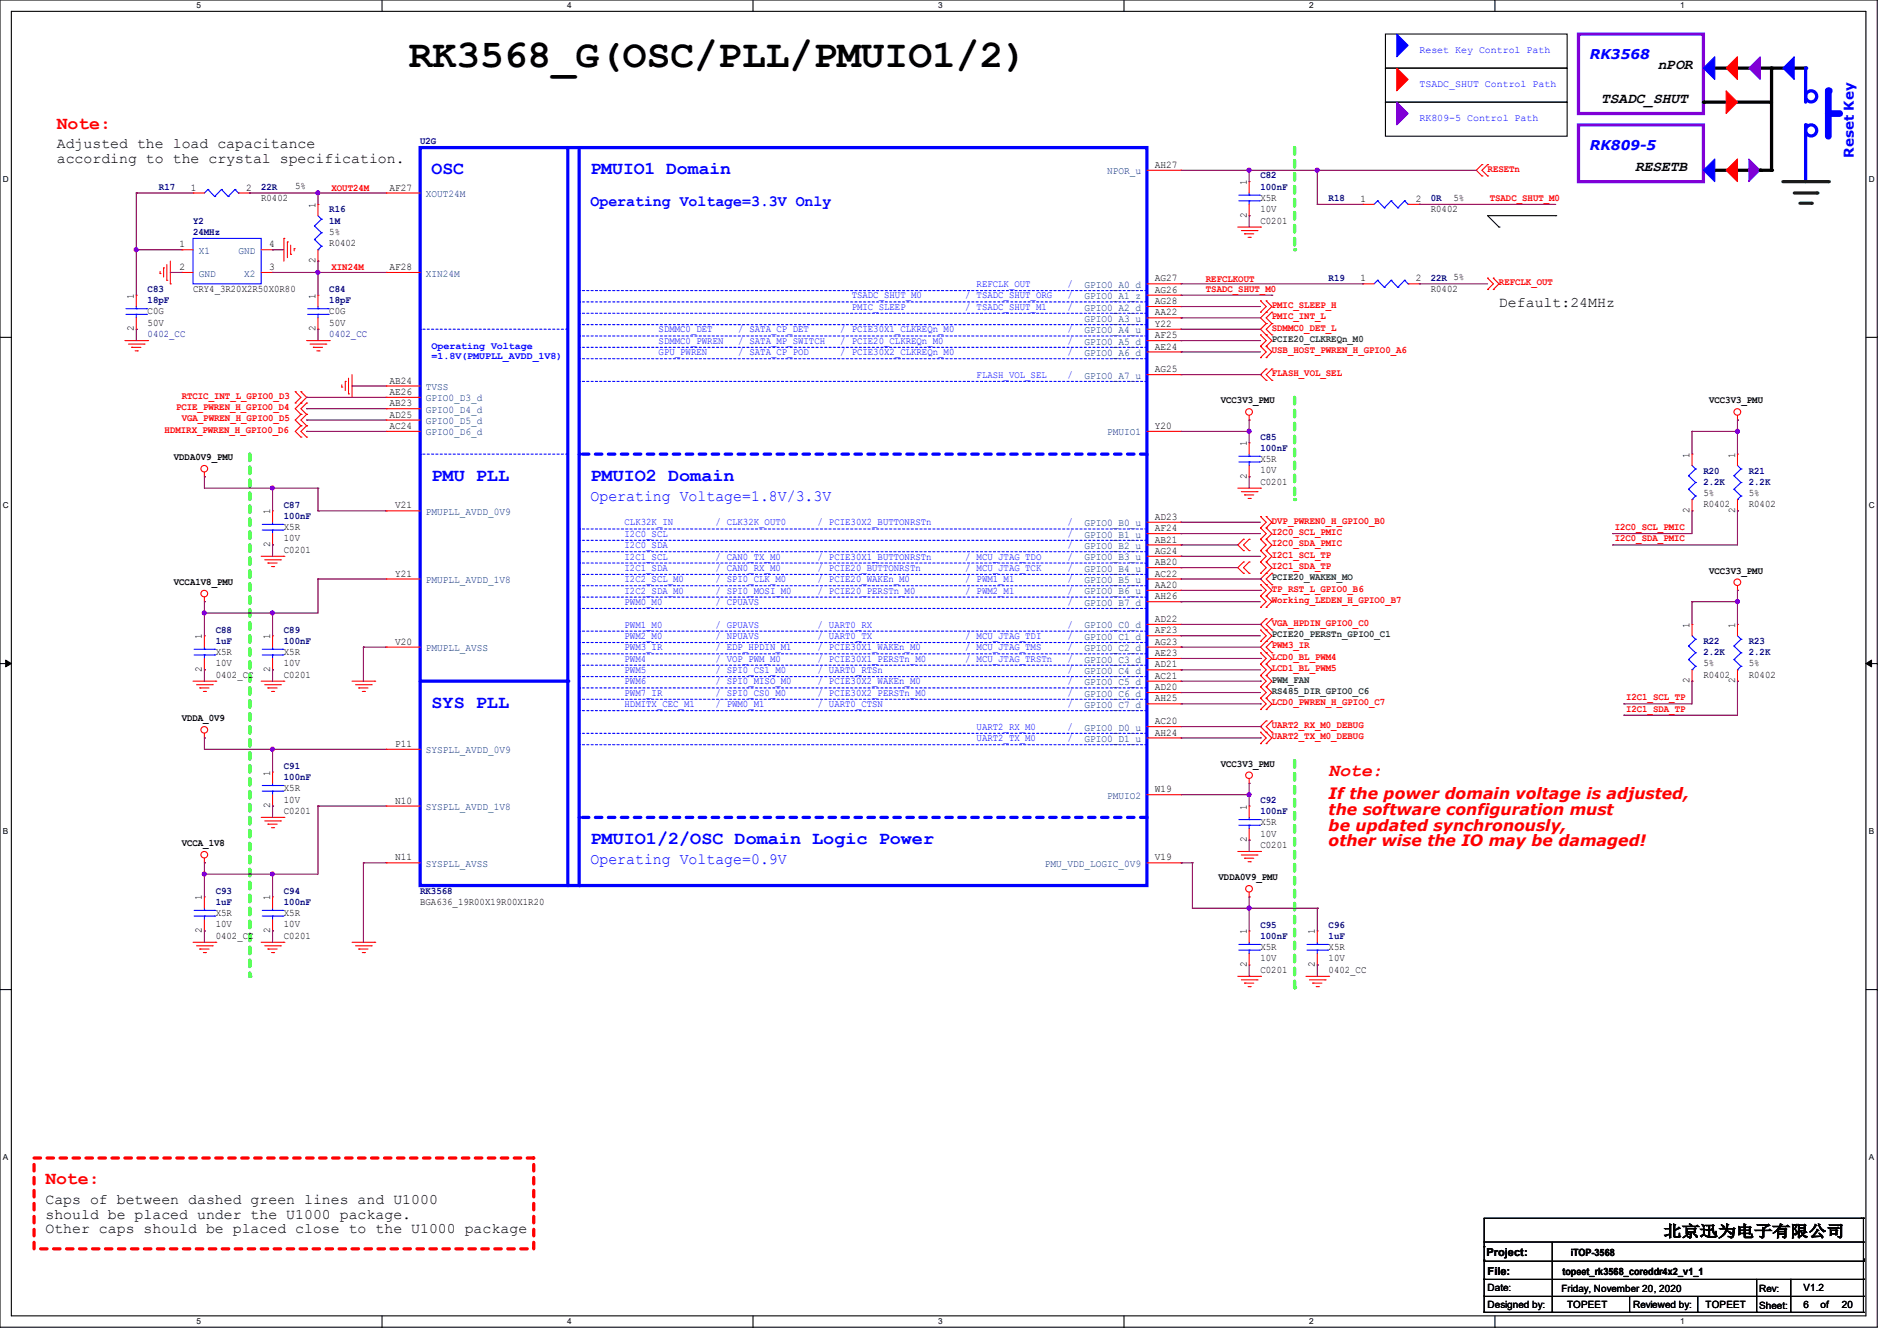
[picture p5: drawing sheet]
<svg xmlns="http://www.w3.org/2000/svg" width="297mm" height="210mm" viewBox="0 0 297 210" stroke-linecap="round" stroke-linejoin="round" font-family="sans-serif">
<path d="M0 0h293.9v207.9h-293.9zM1.8 1.8h290.3v204.3h-290.3z" fill="none" stroke="#000" stroke-width=".17"/>
<g fill="#fff">
<path d="M30.8 .2h.7v1.4h-.7z"/>
<path d="M30.8 206.2h.7v1.4h-.7z"/>
</g>
<path d="M59.8 0v1.8M59.8 206.1v1.8" fill="none" stroke="#000" stroke-width=".17"/>
<g fill="#fff">
<path d="M88.8 .2h.7v1.4h-.7z"/>
<path d="M88.8 206.2h.7v1.4h-.7z"/>
</g>
<path d="M117.9 0v1.8M117.9 206.1v1.8" fill="none" stroke="#000" stroke-width=".17"/>
<g fill="#fff">
<path d="M146.9 .2h.7v1.4h-.7z"/>
<path d="M146.9 206.2h.7v1.4h-.7z"/>
</g>
<path d="M176 0v1.8M176 206.1v1.8" fill="none" stroke="#000" stroke-width=".17"/>
<g fill="#fff">
<path d="M205 .2h.7v1.4h-.7z"/>
<path d="M205 206.2h.7v1.4h-.7z"/>
</g>
<path d="M234.1 0v1.8M234.1 206.1v1.8" fill="none" stroke="#000" stroke-width=".17"/>
<g fill="#fff">
<path d="M263.1 .2h.6v1.4h-.6z"/>
<path d="M263.1 206.2h.6v1.4h-.6z"/>
<path d="M.5 27.3h.9v1.4h-.9z"/>
<path d="M292.6 27.3h.9v1.4h-.9z"/>
<path d="M.5 78.4h.9v1.4h-.9z"/>
<path d="M292.6 78.4h.9v1.4h-.9z"/>
</g>
<path d="M0 52.8h1.8M292.1 52.8h1.8" fill="none" stroke="#000" stroke-width=".17"/>
<g fill="#fff">
<path d="M.5 129.5h.8v1.4h-.8z"/>
<path d="M292.6 129.5h.8v1.4h-.8z"/>
</g>
<path d="M0 103.9h1.8M292.1 103.9h1.8" fill="none" stroke="#000" stroke-width=".17"/>
<path d="M.9 103.4l.9 .5-.9 .5zM292.1 103.9l.9-.5v1z" fill="#000" stroke="#000" stroke-width=".16"/>
<g fill="#fff">
<path d="M.5 180.5h.8v1.4h-.8z"/>
<path d="M292.6 180.5h.8v1.4h-.8z"/>
</g>
<path d="M0 155h1.8M292.1 155h1.8" fill="none" stroke="#000" stroke-width=".17"/>
<path d="M39.1 71.1v81.8" fill="none" stroke="#0f0" stroke-width=".51" stroke-dasharray="1 1"/>
<circle cx="39.1" cy="152.9" r=".25" fill="#0f0" stroke-dasharray="1 1"/>
<path d="M5.3 181.4h78.3v14.2h-78.3z" fill="none" stroke="#f00" stroke-width=".51" stroke-dasharray="1 1"/>
<path d="M202.7 119.1v35.6" fill="none" stroke="#0f0" stroke-width=".51" stroke-dasharray="1 1"/>
<circle cx="202.7" cy="154.7" r=".25" fill="#0f0" stroke-dasharray="1 1"/>
<path d="M202.7 62.2v16" fill="none" stroke="#0f0" stroke-width=".51" stroke-dasharray="1 1"/>
<circle cx="202.7" cy="78.2" r=".25" fill="#0f0" stroke-dasharray="1 1"/>
<path d="M234.7 35.6h.1M243.6 33.8h.1M243.6 33.8h-10.7l1.8 1.8" fill="none" stroke="#000" stroke-width=".17"/>
<path d="M202.7 23.1v16" fill="none" stroke="#0f0" stroke-width=".51" stroke-dasharray="1 1"/>
<circle cx="202.7" cy="39.1" r=".25" fill="#0f0" stroke-dasharray="1 1"/>
<path d="M247.1 19.6h19.6v8.8h-19.6zM247.1 5.3h19.6v12.5h-19.6z" fill="none" stroke="#8000ff" stroke-width=".51"/>
<path d="M266.7 16h10.7M268.5 10.7h14.2M277.4 10.7v16" fill="none" stroke="#000" stroke-width=".51"/>
<g fill="#000">
<circle cx="266.7" cy="16" r=".25"/>
<circle cx="277.4" cy="10.7" r=".25"/>
<circle cx="282.7" cy="10.7" r=".25"/>
<circle cx="277.4" cy="26.7" r=".25"/>
</g>
<g fill="#00f" stroke="#00f" stroke-width=".17">
<path d="M268.5 8.9v3.5l-1.8-1.7z" fill-rule="evenodd"/>
<path d="M280.9 8.9v3.5l-1.8-1.7z" fill-rule="evenodd"/>
</g>
<path d="M286.3 14.2v7.1" fill="none" stroke="#00f" stroke-width="1.1"/>
<circle cx="286.3" cy="14.2" r=".53" fill="#00f"/>
<path d="M286.3 17.8h1.7" fill="none" stroke="#00f" stroke-width="1.1"/>
<circle cx="286.3" cy="17.8" r=".53" fill="#00f"/>
<g fill="none" stroke="#00f" stroke-width=".51">
<path d="M282.7 19.6v8.8"/>
<circle cx="283.6" cy="15.1" r=".87"/>
<circle cx="283.6" cy="20.4" r=".87"/>
</g>
<circle cx="282.7" cy="19.6" r=".25" fill="#00f"/>
<path d="M282.7 10.7v5.3" fill="none" stroke="#00f" stroke-width=".51"/>
<circle cx="282.7" cy="10.7" r=".25" fill="#00f"/>
<g fill="#8000ff" stroke="#8000ff" stroke-width=".17">
<path d="M275.6 8.9v3.5l-1.8-1.7z" fill-rule="evenodd"/>
<path d="M273.8 24.9l1.8 1.8-1.8 1.7z" fill-rule="evenodd"/>
</g>
<g fill="#f00" stroke="#f00" stroke-width=".17">
<path d="M270.3 10.7l1.7-1.8v3.5z" fill-rule="evenodd"/>
<path d="M270.3 14.2l1.7 1.8-1.7 1.8z" fill-rule="evenodd"/>
<path d="M270.3 26.7l1.7-1.8v3.5z" fill-rule="evenodd"/>
</g>
<path d="M268.5 26.7h8.9" fill="none" stroke="#000" stroke-width=".51"/>
<circle cx="275.6" cy="26.7" r=".25" fill="#000"/>
<path d="M268.5 24.9v3.5l-1.8-1.7z" fill-rule="evenodd" fill="#00f" stroke="#00f" stroke-width=".17"/>
<path d="M279.1 28.4h7.2" fill="none" stroke="#008000" stroke-width=".51"/>
<circle cx="286.3" cy="28.4" r=".25" fill="#008000"/>
<path d="M280.9 30.2h3.6" fill="none" stroke="#008000" stroke-width=".51"/>
<circle cx="284.5" cy="30.2" r=".25" fill="#008000"/>
<path d="M281.8 31.8h1.8" fill="none" stroke="#008000" stroke-width=".51"/>
<circle cx="283.6" cy="31.8" r=".25" fill="#008000"/>
<g fill="none" stroke="#000" stroke-width=".17">
<path d="M216.9 5.3h28.5v5.4h-28.5zM216.9 10.7h28.5v5.3h-28.5zM216.9 16h28.5v5.3h-28.5zM232.4 195.2h.1M232.4 197.4h.1M232.4 194.5h59.4M232.4 197.5h59.4M243 194.5v11M291.4 190.8h.1M291.8 194.5h.1M291.8 190.8h.1M291.8 197.5h.1"/>
<path d="M291.8 197.2h.1M291.8 197.4h.1M291.8 190.8h-59.4v14.7M291.8 190.8v14.7M232.4 200.4h.1M232.4 205.5h.1M232.4 200.4h59.4M232.4 205.5h59.4M232.4 203h59.4M243 205.5h.1M255.1 205.5h.1M255.1 203v2.5"/>
<path d="M265.8 205.5h.1M265.8 203v2.5M275 205.5h.1M275 203h.1M275 200.4v5.1M280.4 205.5h.1M280.4 200.4v5.1M291.8 200.4h.1M291.8 203h.1M291.8 205.5h.1"/>
</g>
<path d="M218.7 5.3l1.8 1.8-1.8 1.8z" fill-rule="evenodd" fill="#00f" stroke="#00f" stroke-width=".17"/>
<path d="M218.7 10.7l1.8 1.7-1.8 1.8z" fill-rule="evenodd" fill="#f00" stroke="#f00" stroke-width=".17"/>
<path d="M218.7 16l1.8 1.8-1.8 1.8z" fill-rule="evenodd" fill="#8000ff" stroke="#8000ff" stroke-width=".17"/>
<g fill="none" stroke="#f00" stroke-width=".17">
<path d="M28.4 39.1h.1M28.4 39.1h1.8M30.2 30.2h.1M30.2 30.2h1.8M37.3 30.2h1.8M39.1 30.2h.1M40.9 39.1h1.8M42.7 39.1h.1M44.4 37.3h.1M44.4 37.3v3.6M45 37.9h.1M45 37.9v2.4"/>
<path d="M45.5 39.8h.1M45.5 38.4v1.4M46.1 38.9h.1M46.1 38.9v.4M193.8 35.6h3.6M194.4 36.1h2.4M194.9 36.6h.1M194.9 36.6h1.4M195.4 37.2h.3M195.6 28.4h.1M195.6 33.8h.1M195.6 28.4v1.8"/>
<path d="M195.6 32v1.8M195.7 37.2h.1M196.8 36.1h.1M197.4 35.6h.1M213.4 32h.1M213.4 32h1.7M220.5 32h1.7M222.2 32h.1M232 25.8h.1M232 27.6h.1M232 25.8l-.9 .9 .9 .9M232.9 27.6h.1"/>
<path d="M232.9 25.8h.1M232.9 25.8l-.9 .9 .9 .9M19.6 53.3h3.5M20.1 53.9h2.5M20.6 54.4h.1M20.6 54.4h1.5M21.2 54.9h.3M21.3 46.2h.1M21.3 51.6h.1M21.3 46.2v1.8M21.3 49.8v1.8M21.5 54.9h.1"/>
<path d="M22.6 53.9h.1M23.1 53.3h.1M25.1 42.8h.1M25.1 42.5v.3M25.6 42h.1M25.6 42v1.4M26.1 43.9h.1M26.1 41.4v2.5M26.7 44.4h.1M26.7 40.9v3.5M28.4 42.7h.1M28.4 42.7h1.8"/>
<path d="M40.9 42.7h1.8M42.7 42.7h.1M48 53.3h3.6M48.6 53.9h2.4M49.1 54.4h.1M49.1 54.4h1.4M49.6 54.9h.4M49.8 46.2h.1M49.8 51.6h.1M49.8 46.2v1.8M49.8 49.8v1.8M50 54.9h.1"/>
<path d="M51 53.9h.1M51.6 53.3h.1M54.1 59.7h.1M54.1 59.7v1.5M54.6 59.2v2.5M55.1 58.7v3.5M197.4 56h.1M197.4 54.2h.1M197.4 48.9h.1M197.4 47.1h.1M197.4 52.5h.1M197.4 54.2l.8 .9-.8 .9"/>
<path d="M197.4 47.1l.8 .9-.8 .9M197.4 52.5l.8 .8-.8 .9M198.2 56h.1M198.2 54.2h.1M198.2 57.8h.1M198.2 59.6h.1M198.2 48.9h.1M198.2 47.1h.1M198.2 50.7h.1M198.2 52.5h.1M198.2 54.2l.9 .9-.9 .9M198.2 57.8l-.8 .9 .8 .9"/>
<path d="M198.2 47.1l.9 .9-1.7 1.8 .8 .9M198.2 50.7l-.8 .9 .8 .9M198.2 52.5l.9 .8-.9 .9M199.1 59.6h.1M199.1 57.8h.1M199.1 50.7h.1M199.1 48.9h.1M199.1 52.5h.1M199.1 57.8l-.9 .9 .9 .9M199.1 48.9l-.9 .9 .9 .9M199.1 50.7l-.9 .9 .9 .9M213.4 44.4h.1"/>
<path d="M213.4 44.4h1.7M220.5 44.4h1.7M222.2 44.4h.1M232.9 45.3h.1M232.9 43.6h.1M232.9 43.6l.9 .8-.9 .9M233.8 45.3h.1M233.8 43.6h.1M233.8 43.6l.9 .8-.9 .9M32 74.7h.1M32 74v.7M46.2 61.3h.1"/>
<path d="M46.2 63.1h.1M46.2 61.3l.9 .9-.9 .9M47.1 64.9h.1M47.1 66.7h.1M47.1 63.1h.1M47.1 61.3h.1M47.1 68.5h.1M47.1 64.9l-.9 .9 .9 .9M47.1 61.3l.9 .9-1.8 1.8 .9 .9M47.1 66.7l-.9 .9 .9 .9M48 64.9h.1M48 66.7h.1"/>
<path d="M48 63.1h.1M48 68.5h.1M48 64.9l-.9 .9 .9 .9M48 63.1l-.9 .9 .9 .9M48 66.7l-.9 .9 .9 .9M53.5 60.6h.1M53.5 60.3v.3M54.6 61.7h.1M55.1 62.2h.1M193.8 76.5h3.6M194.4 77h2.4M194.9 77.5h.1"/>
<path d="M194.9 77.5h1.4M195.4 78.1h.3M195.6 65.8h.1M195.6 69.3h.1M195.6 74.7h.1M195.6 65.1v.7M195.6 69.3v1.8M195.6 72.9v1.8M195.7 78.1h.1M196.8 77h.1M197.4 76.5h.1M264.9 71.1h.1"/>
<path d="M264.9 71.1v1.8M264.9 78.2v1.8M272 65.8h.1M272 65.1v.7M32 94.2h.1M32 99.6h.1M32 93.5v.7M32 99.6v1.7M40.9 87.1h3.5M41.4 87.7h2.5M42 88.2h.1M42 88.2h1.4"/>
<path d="M42.5 88.7h.3M42.7 80h.1M42.7 85.3h.1M42.7 99.6h.1M42.7 80v1.8M42.7 83.6v1.7M42.7 99.6v1.7M42.8 88.7h.1M43.9 87.7h.1M44.4 87.1h.1M194.7 84.5h.1M194.7 86.2h.1"/>
<path d="M194.7 88h.1M194.7 89.8h.1M194.7 88l-.9 .9 .9 .9M194.7 84.5l-.9 .8 .9 .9M195.6 86.2h.1M195.6 84.5h.1M195.6 89.8h.1M195.6 88h.1M195.6 84.5l-.9 .8 .9 .9M195.6 88l-.9 .9 .9 .9M197.4 84.5h.1M197.4 82.7h.1"/>
<path d="M197.4 86.2h.1M197.4 88h.1M197.4 89.8h.1M197.4 95.1h.1M197.4 93.3h.1M197.4 91.6h.1M197.4 80.9h.1M197.4 98.7h.1M197.4 82.7l.8 .9-.8 .9M197.4 88l.8 .9-.8 .9M197.4 80.9l.8 .9-.8 .9M197.4 84.5l.8 .8-.8 .9"/>
<path d="M197.4 86.2l.8 .9-.8 .9M197.4 91.6l.8 .9-.8 .8M197.4 93.3l.8 .9-.8 .9M197.4 98.7l.8 .9-.8 .9M198.2 84.5h.1M198.2 82.7h.1M198.2 86.2h.1M198.2 88h.1M198.2 89.8h.1M198.2 96.9h.1M198.2 98.7h.1M198.2 95.1h.1"/>
<path d="M198.2 93.3h.1M198.2 91.6h.1M198.2 80.9h.1M198.2 82.7l.9 .9-.9 .9M198.2 84.5l.9 .8-.9 .9M198.2 86.2l.9 .9-.9 .9M198.2 93.3l.9 .9-.9 .9M198.2 88l.9 .9-1.7 1.8 1.7 1.8-.9 .8M198.2 96.9l-.8 .9 1.7 1.8-1.7 1.7 1.7 1.8-.9 .9M198.2 80.9l.9 .9-.9 .9M199.1 98.7h.1M199.1 96.9h.1"/>
<path d="M199.1 89.8h.1M199.1 91.6h.1M199.1 96.9l-.9 .9 .9 .9M199.1 89.8l-.9 .9 .9 .9M264.9 80h.1M264.9 97.8h.1M264.9 97.8v1.8M272 92.5h.1M272 97.8h.1M272 91.7v.8M272 97.8v1.8M30.2 106.7h3.6"/>
<path d="M30.8 107.2h2.4M31.3 107.7h.1M31.3 107.7h1.4M31.8 108.3h.4M32 115.6h.1M32 104.9h.1M32 103.1v1.8M32 114.9v.7M32.2 108.3h.1M33.2 107.2h.1M33.8 106.7h.1M40.9 106.7h3.5"/>
<path d="M41.4 107.2h2.5M42 107.7h.1M42 107.7h1.4M42.5 108.3h.3M42.7 104.9h.1M42.7 103.1v1.8M42.8 108.3h.1M43.9 107.2h.1M44.4 106.7h.1M55.1 106.7h3.6M55.7 107.2h2.4M56.2 107.7h.1"/>
<path d="M56.2 107.7h1.4M56.7 108.3h.4M57.1 108.3h.1M58.1 107.2h.1M58.7 106.7h.1M197.4 116.5h.1M197.4 114.7h.1M197.4 104h.1M197.4 102.2h.1M197.4 111.1h.1M197.4 109.3h.1M197.4 105.8h.1"/>
<path d="M197.4 107.6h.1M197.4 100.5h.1M197.4 114.7l.8 .9-.8 .9M197.4 102.2l.8 .9-.8 .9M197.4 109.3l.8 .9-.8 .9M197.4 104l.8 .9-.8 .9M197.4 105.8l.8 .9-.8 .9M197.4 107.6l.8 .9-.8 .8M198.2 116.5h.1M198.2 114.7h.1M198.2 112.9h.1M198.2 100.5h.1"/>
<path d="M198.2 102.2h.1M198.2 104h.1M198.2 111.1h.1M198.2 109.3h.1M198.2 105.8h.1M198.2 107.6h.1M198.2 112.9l-.8 .9 1.7 1.8-.9 .9M198.2 109.3l.9 .9-.9 .9M198.2 104l.9 .9-.9 .9M198.2 105.8l.9 .9-.9 .9M198.2 107.6l.9 .9-.9 .8M199.1 114.7h.1"/>
<path d="M199.1 112.9h.1M199.1 102.2h.1M199.1 100.5h.1M199.1 112.9l-.9 .9 .9 .9M199.1 100.5l-.9 .8 .9 .9M264.9 106.7h.1M264.9 104.9v1.8M272 106.7h.1M272 104.9v1.8M32 135.1h.1M32 134.4v.7M40.9 128h3.5"/>
<path d="M41.4 128.6h2.5M42 129.1h.1M42 129.1h1.4M42.5 129.6h.3M42.7 120.9h.1M42.7 126.2h.1M42.7 120.9v1.8M42.7 124.5v1.7M42.8 129.6h.1M43.9 128.6h.1M44.4 128h.1M193.8 133.3h3.6"/>
<path d="M194.4 133.9h2.4M194.9 134.4h.1M194.9 134.4h1.4M195.4 135h.3M195.6 122.7h.1M195.6 122v.7M195.6 139.7v.8M195.7 135h.1M196.8 133.9h.1M197.4 133.3h.1M30.2 147.6h3.6M30.8 148.1h2.4"/>
<path d="M31.3 148.6h.1M31.3 148.6h1.4M31.8 149.2h.4M32 140.5h.1M32 145.8h.1M32 140.5v1.7M32 144v1.8M32.2 149.2h.1M33.2 148.1h.1M33.8 147.6h.1M40.9 147.6h3.5M41.4 148.1h2.5"/>
<path d="M42 148.6h.1M42 148.6h1.4M42.5 149.2h.3M42.7 140.5h.1M42.7 145.8h.1M42.7 140.5v1.7M42.7 144v1.8M42.8 149.2h.1M43.9 148.1h.1M44.4 147.6h.1M55.1 147.6h3.6M55.7 148.1h2.4"/>
<path d="M56.2 148.6h.1M56.2 148.6h1.4M56.7 149.2h.4M57.1 149.2h.1M58.1 148.1h.1M58.7 147.6h.1M193.8 152.9h3.6M194.4 153.5h2.4M194.9 154h.1M194.9 154h1.4M195.4 154.5h.3M195.6 140.5h.1"/>
<path d="M195.6 145.8h.1M195.6 151.1h.1M195.6 145.8v1.8M195.6 149.4v1.7M195.7 154.5h.1M196.8 153.5h.1M197.4 152.9h.1M204.5 152.9h3.5M205 153.5h2.5M205.5 154h.1M205.5 154h1.5M206.1 154.5h.3"/>
<path d="M206.2 145.8h.1M206.2 151.1h.1M206.2 145.8v1.8M206.2 149.4v1.7M206.4 154.5h.1M207.5 153.5h.1M208 152.9h.1"/>
<circle cx="32" cy="73.4" r=".52"/>
<circle cx="195.6" cy="64.5" r=".52"/>
<circle cx="272" cy="64.5" r=".52"/>
<circle cx="32" cy="93" r=".52"/>
<circle cx="272" cy="91.2" r=".52"/>
<circle cx="32" cy="114.3" r=".52"/>
<circle cx="32" cy="133.9" r=".52"/>
<circle cx="195.6" cy="139.2" r=".52"/>
<circle cx="195.6" cy="121.4" r=".52"/>
</g>
<g fill="none" stroke="#00f" stroke-width=".17">
<path d="M30.2 37.3h10.7v7.1h-10.7zM32.6 29.7h.1M32.6 29.7l-.6 .5M32.6 29.7l1 1.1M33.6 30.8h.1M34.7 29.7h.1M34.7 29.7l-1.1 1.1M34.7 29.7l1 1.1M35.7 30.8h.1M36.8 29.7h.1M36.8 29.7l-1.1 1.1M36.8 29.7l.5 .5"/>
<path d="M37.3 30.2h.1M194 31.5h3.2M194 30.6h3.2M195.6 30.6h.1M195.6 31.5h.1M195.6 30.2v.4M195.6 31.5v.5M197.2 31.5h.1M197.2 30.6h.1M215.7 31.5h.1M215.7 31.5l-.6 .5M215.7 31.5l1 1.1"/>
<path d="M216.7 32.6h.1M217.8 31.5h.1M217.8 31.5l-1.1 1.1M217.8 31.5l1.1 1.1M218.9 32.6h.1M219.9 31.5h.1M219.9 31.5l-1 1.1M219.9 31.5l.6 .5M220.5 32h.1M19.7 49.2h3.2M19.7 48.3h3.2M21.3 48.3h.1"/>
<path d="M21.3 49.2h.1M21.3 48v.3M21.3 49.2v.6M22.9 49.2h.1M22.9 48.3h.1M48.2 49.2h3.2M48.2 48.3h3.2M49.8 48.3h.1M49.8 49.2h.1M49.8 48v.3M49.8 49.2v.6M51.4 49.2h.1"/>
<path d="M51.4 48.3h.1M215.7 43.9h.1M215.7 43.9l-.6 .5M215.7 43.9l1 1.1M216.7 45h.1M217.8 43.9h.1M217.8 43.9l-1.1 1.1M217.8 43.9l1.1 1.1M218.9 45h.1M219.9 43.9h.1M219.9 43.9l-1 1.1M219.9 43.9l.6 .5"/>
<path d="M220.5 44.4h.1M194 72.3h3.2M194 71.5h3.2M195.6 71.5h.1M195.6 72.3h.1M195.6 71.1v.4M195.6 72.3v.6M197.2 72.3h.1M197.2 71.5h.1M264.4 74.5h.1M264.4 76.6h.1M264.4 74.5l1.1 1.1"/>
<path d="M264.4 76.6l1.1 1.1M264.9 78.2h.1M264.9 72.9l.6 .5M265.5 73.4h.1M265.5 75.6h.1M265.5 77.7h.1M265.5 73.4l-1.1 1.1M265.5 75.6l-1.1 1M265.5 77.7l-.6 .5M41.1 83h3.2M41.1 82.1h3.2M42.7 82.1h.1"/>
<path d="M42.7 83h.1M42.7 81.8v.3M42.7 83v.6M44.3 83h.1M44.3 82.1h.1M264.9 99.6l.6 .5M272 99.6l.6 .5M30.4 102.6h3.2M30.4 101.7h3.2M32 101.7h.1M32 102.6h.1M32 101.3v.4"/>
<path d="M32 102.6v.5M33.6 102.6h.1M33.6 101.7h.1M41.1 102.6h3.2M41.1 101.7h3.2M42.7 101.7h.1M42.7 102.6h.1M42.7 101.3v.4M42.7 102.6v.5M44.3 102.6h.1M44.3 101.7h.1M264.4 101.2h.1"/>
<path d="M264.4 103.3h.1M264.4 101.2l1.1 1M264.4 103.3l1.1 1.1M264.9 104.9h.1M265.5 100.1h.1M265.5 102.2h.1M265.5 104.4h.1M265.5 100.1l-1.1 1.1M265.5 102.2l-1.1 1.1M265.5 104.4l-.6 .5M271.5 101.2h.1M271.5 103.3h.1"/>
<path d="M271.5 101.2l1.1 1M271.5 103.3l1.1 1.1M272 104.9h.1M272.6 100.1h.1M272.6 102.2h.1M272.6 104.4h.1M272.6 100.1l-1.1 1.1M272.6 102.2l-1.1 1.1M272.6 104.4l-.6 .5M41.1 123.9h3.2M41.1 123h3.2M42.7 123h.1"/>
<path d="M42.7 123.9h.1M42.7 122.7v.3M42.7 123.9v.6M44.3 123.9h.1M44.3 123h.1M30.4 143.5h3.2M30.4 142.6h3.2M32 142.6h.1M32 143.5h.1M32 142.2v.4M32 143.5v.5M33.6 143.5h.1"/>
<path d="M33.6 142.6h.1M41.1 143.5h3.2M41.1 142.6h3.2M42.7 142.6h.1M42.7 143.5h.1M42.7 142.2v.4M42.7 143.5v.5M44.3 143.5h.1M44.3 142.6h.1M194 148.8h3.2M194 147.9h3.2M195.6 147.9h.1"/>
<path d="M195.6 148.8h.1M195.6 147.6v.3M195.6 148.8v.6M197.2 148.8h.1M197.2 147.9h.1M204.6 148.8h3.3M204.6 147.9h3.3M206.2 147.9h.1M206.2 148.8h.1M206.2 147.6v.3M206.2 148.8v.6M207.9 148.8h.1"/>
<path d="M207.9 147.9h.1"/>
</g>
<path d="M65.8 23.1h113.8v115.6h-113.8zM88.9 23.1v115.6" fill="none" stroke="#00f" stroke-width=".51"/>
<circle cx="88.9" cy="138.7" r=".25" fill="#00f"/>
<path d="M90.7 23.1v115.6" fill="none" stroke="#00f" stroke-width=".51"/>
<circle cx="90.7" cy="138.7" r=".25" fill="#00f"/>
<path d="M179.6 71.1h-88.9" fill="none" stroke="#00f" stroke-width=".51" stroke-dasharray="1 1"/>
<circle cx="90.7" cy="71.1" r=".25" fill="#00f" stroke-dasharray="1 1"/>
<path d="M179.6 128h-88.9" fill="none" stroke="#00f" stroke-width=".51" stroke-dasharray="1 1"/>
<circle cx="90.7" cy="128" r=".25" fill="#00f" stroke-dasharray="1 1"/>
<g fill="none" stroke="#00f" stroke-width=".17" stroke-dasharray=".3 .3">
<path d="M90.7 59.7h.1M90.7 56.2h.1M90.7 54.4h.1M90.7 52.6h.1M90.7 50.8h.1M90.7 49.1h.1M90.7 47.3h.1M90.7 45.5h.1M179.6 59.7h-88.9M179.6 56.2h-88.9M179.6 54.4h-88.9M179.6 52.6h-88.9"/>
<path d="M179.6 50.8h-88.9M179.6 49.1h-88.9M179.6 47.3h-88.9M179.6 45.5h-88.9M90.7 84.6h.1M90.7 98.8h.1M90.7 88.2h.1M90.7 86.4h.1M90.7 95.3h.1M90.7 91.7h.1M90.7 93.5h.1M90.7 90h.1"/>
<path d="M90.7 82.8h.1M179.6 84.6h-88.9M179.6 98.8h-88.9M179.6 88.2h-88.9M179.6 86.4h-88.9M179.6 95.3h-88.9M179.6 91.7h-88.9M179.6 93.5h-88.9M179.6 90h-88.9M179.6 82.8h-88.9M90.7 107.7h.1M90.7 109.5h.1"/>
<path d="M90.7 114.9h.1M90.7 104.2h.1M90.7 116.6h.1M90.7 102.4h.1M90.7 111.3h.1M90.7 106h.1M90.7 100.6h.1M179.6 107.7h-88.9M179.6 109.5h-88.9M179.6 114.9h-88.9M179.6 104.2h-88.9M179.6 116.6h-88.9"/>
<path d="M179.6 102.4h-88.9M179.6 111.3h-88.9M179.6 106h-88.9M179.6 100.6h-88.9"/>
</g>
<path d="M65.8 106.7h23.1" fill="none" stroke="#00f" stroke-width=".51"/>
<circle cx="88.9" cy="106.7" r=".25" fill="#00f"/>
<path d="M65.8 51.6h.1M88.9 51.6h-23.1M65.8 71.1h.1M88.9 71.1h-23.1" fill="none" stroke="#00f" stroke-width=".17" stroke-dasharray=".3 .3"/>
<g fill="none" stroke="#f00" stroke-width=".17">
<path d="M49.8 32h.1M49.8 32v1.8M49.8 39.1v1.8M60.5 30.2h.1M60.5 30.2h5.3M179.6 26.7h5.3M184.9 26.7h.1M49.8 40.9h.1M60.5 42.7h.1M60.5 42.7h5.3M179.6 44.4h5.3M179.6 46.2h5.3"/>
<path d="M179.6 48h5.3M179.6 49.8h5.3M179.6 51.6h5.3M179.6 53.3h5.3M179.6 55.1h5.3M179.6 58.7h5.3M184.9 44.4h.1M184.9 46.2h.1M184.9 48h.1M184.9 49.8h.1M184.9 51.6h.1M184.9 53.3h.1"/>
<path d="M184.9 55.1h.1M184.9 58.7h.1M60.5 60.5h.1M60.5 62.2h.1M60.5 64h.1M60.5 65.8h.1M60.5 67.6h.1M60.5 60.5h5.3M60.5 67.6h5.3M60.5 62.2h5.3M60.5 64h5.3M60.5 65.8h5.3"/>
<path d="M179.6 67.6h5.3M184.9 67.6h.1M272 71.1h.1M272 71.1v1.8M272 78.2v1.8M60.5 80h.1M60.5 90.7h.1M60.5 80h5.3M60.5 90.7h5.3M179.6 90.7h5.3M179.6 81.8h5.3M179.6 83.6h5.3"/>
<path d="M179.6 85.3h5.3M179.6 87.1h5.3M179.6 88.9h5.3M179.6 92.5h5.3M179.6 94.2h5.3M179.6 97.8h5.3M179.6 99.6h5.3M184.9 81.8h.1M184.9 83.6h.1M184.9 85.3h.1M184.9 87.1h.1M184.9 88.9h.1"/>
<path d="M184.9 90.7h.1M184.9 92.5h.1M184.9 94.2h.1M184.9 97.8h.1M184.9 99.6h.1M272 80h.1M60.5 101.3h.1M60.5 117.3h.1M60.5 101.3h5.3M60.5 117.3h5.3M179.6 101.3h5.3M179.6 103.1h5.3"/>
<path d="M179.6 104.9h5.3M179.6 106.7h5.3M179.6 108.5h5.3M179.6 110.2h5.3M179.6 113.8h5.3M179.6 115.6h5.3M184.9 101.3h.1M184.9 103.1h.1M184.9 104.9h.1M184.9 106.7h.1M184.9 108.5h.1M184.9 110.2h.1"/>
<path d="M184.9 113.8h.1M184.9 115.6h.1M60.5 126.2h.1M60.5 135.1h.1M60.5 126.2h5.3M60.5 135.1h5.3M179.6 135.1h5.3M179.6 124.5h5.3M184.9 124.5h.1M184.9 135.1h.1M195.6 126.2h.1M195.6 131.6h.1"/>
<path d="M195.6 126.2v1.8M195.6 129.8v1.8"/>
</g>
<g fill="none" stroke="#00f" stroke-width=".17">
<path d="M49.2 35.4h.1M49.2 37.5h.1M49.2 35.4l1.1 1M49.2 37.5l1.1 1.1M49.8 39.1h.1M49.8 33.8l.5 .5M50.3 34.3h.1M50.3 36.4h.1M50.3 38.6h.1M50.3 34.3l-1.1 1.1M50.3 36.4l-1.1 1.1M50.3 38.6l-.5 .5"/>
<path d="M271.5 74.5h.1M271.5 76.6h.1M271.5 74.5l1.1 1.1M271.5 76.6l1.1 1.1M272 78.2h.1M272 72.9l.6 .5M272.6 73.4h.1M272.6 75.6h.1M272.6 77.7h.1M272.6 73.4l-1.1 1.1M272.6 75.6l-1.1 1M272.6 77.7l-.6 .5"/>
<path d="M194 129.2h3.2M194 128.4h3.2M195.6 128.4h.1M195.6 129.2h.1M195.6 128v.4M195.6 129.2v.6M197.2 129.2h.1M197.2 128.4h.1"/>
</g>
<g fill="none" stroke="#800040" stroke-width=".17">
<path d="M21.3 39.1h.1M21.3 30.2h.1M21.3 30.2v16M21.3 30.2h8.9M21.3 39.1h7.1M39.1 30.2h.1M39.1 30.2h21.4M42.7 39.1h.1M42.7 39.1h1.7M49.8 30.2h.1M49.8 30.2v1.8M184.9 26.7h46.2"/>
<path d="M195.6 26.7h.1M195.6 33.8h.1M195.6 26.7v1.7M195.6 33.8v1.8M206.2 26.7h.1M206.2 32h.1M206.2 32h7.2M206.2 26.7v5.3M222.2 32h.1M222.2 32h21.4M21.3 51.6h.1M21.3 51.6v1.7"/>
<path d="M26.7 42.7h.1M26.7 42.7h1.7M42.7 42.7h.1M42.7 42.7h17.8M49.8 51.6h.1M49.8 40.9h.1M49.8 42.7h.1M49.8 40.9v5.3M49.8 51.6v1.7M184.9 53.3h.1M184.9 55.1h.1M184.9 51.6h.1"/>
<path d="M184.9 49.8h.1M184.9 48h.1M184.9 53.3h12.5M184.9 55.1h12.5M184.9 58.7h12.5M184.9 44.4h28.5M184.9 46.2h14.2M184.9 51.6h12.5M184.9 49.8h12.5M184.9 48h12.5M197.4 58.7h.1M199.1 46.2h.1"/>
<path d="M213.4 44.4h.1M222.2 44.4h.1M222.2 44.4h10.7M32 74.7h.1M32 74.7v1.8h17.8M42.7 76.5h.1M42.7 76.5v3.5M48 62.2h.1M48 64h.1M48 65.8h.1M48 67.6h.1M48 62.2h12.5"/>
<path d="M48 64h12.5M48 65.8h12.5M48 67.6h12.5M49.8 76.5h.1M49.8 76.5v3.5M55.1 60.5h.1M55.1 60.5h5.4M184.9 67.6h10.7M195.6 65.8h.1M195.6 67.6h.1M195.6 74.7h.1M195.6 65.8v3.5"/>
<path d="M195.6 74.7v1.8M264.9 67.6h.1M264.9 67.6h7.1M264.9 67.6v3.5M272 65.8h.1M272 67.6h.1M272 65.8v5.3M32 96h.1M32 94.2h.1M32 94.2v5.4M42.7 85.3h.1M42.7 96h.1"/>
<path d="M42.7 85.3v1.8M42.7 96v3.6M49.8 80h.1M49.8 90.7h.1M49.8 90.7v5.3h-17.8M49.8 80h10.7M49.8 90.7h10.7M184.9 99.6h.1M184.9 88.9h.1M184.9 87.1h.1M184.9 81.8h.1M184.9 83.6h.1"/>
<path d="M184.9 85.3h.1M184.9 94.2h.1M184.9 90.7h12.5M184.9 99.6h12.5M184.9 88.9h8.9M184.9 87.1h12.5M184.9 81.8h12.5M184.9 83.6h12.5M184.9 85.3h8.9M184.9 94.2h12.5M184.9 97.8h12.5M184.9 92.5h12.5"/>
<path d="M197.4 97.8h.1M197.4 90.7h.1M197.4 92.5h.1M252.5 83.6h.1M252.5 85.3h.1M264.9 94.2h.1M264.9 80h.1M264.9 80v3.6h-12.4M264.9 94.2v3.6M264.9 94.2h7.1M272 92.5h.1M272 94.2h.1"/>
<path d="M272 80h.1M272 80v5.3h-19.5M272 92.5v5.3M32 104.9h.1M32 115.6h.1M32 104.9v1.8M32 115.6v1.7h28.5M42.7 104.9h.1M42.7 117.3h.1M42.7 104.9v1.8M42.7 117.3v3.6M56.9 101.3h.1"/>
<path d="M56.9 101.3h3.6M56.9 101.3v5.4M184.9 101.3h.1M184.9 104.9h.1M184.9 108.5h.1M184.9 101.3h12.5M184.9 115.6h12.5M184.9 113.8h12.5M184.9 104.9h12.5M184.9 110.2h12.5M184.9 103.1h12.5M184.9 106.7h12.5"/>
<path d="M184.9 108.5h12.5M197.4 115.6h.1M197.4 113.8h.1M197.4 110.2h.1M197.4 103.1h.1M197.4 106.7h.1M254.3 110.2h.1M254.3 112h.1M264.9 106.7h.1M264.9 106.7v3.5h-10.6M272 106.7h.1M272 106.7v5.3h-17.7"/>
<path d="M32 136.9h.1M32 135.1h.1M32 135.1v5.4M42.7 136.9h.1M42.7 126.2h.1M42.7 126.2v1.8M42.7 136.9v3.6M49.8 126.2h.1M49.8 126.2v10.7h-17.8M49.8 126.2h10.7M56.9 135.1h.1M56.9 135.1v12.5"/>
<path d="M56.9 135.1h3.6M184.9 135.1h.1M184.9 135.1h1.8M184.9 124.5h10.7M186.7 135.1h.1M186.7 135.1v7.1M195.6 122.7h.1M195.6 124.5h.1M195.6 131.6h.1M195.6 122.7v3.5M195.6 131.6v1.7M32 145.8h.1"/>
<path d="M32 145.8v1.8M42.7 145.8h.1M42.7 145.8v1.8M186.7 142.2h.1M186.7 142.2h19.5M195.6 142.2h.1M195.6 152.9h.1M195.6 140.5h.1M195.6 140.5v5.3M195.6 151.1v1.8M206.2 142.2h.1M206.2 151.1h.1"/>
<path d="M206.2 142.2v3.6M206.2 151.1v1.8"/>
</g>
<g fill="#f0f" stroke="#f0f" stroke-width=".17">
<circle cx="21.3" cy="39.1" r=".32"/>
<circle cx="49.8" cy="30.2" r=".32"/>
<circle cx="49.8" cy="42.7" r=".32"/>
<circle cx="42.7" cy="76.4" r=".32"/>
<circle cx="32" cy="96" r=".32"/>
<circle cx="42.7" cy="96" r=".32"/>
<circle cx="42.7" cy="117.3" r=".32"/>
<circle cx="32" cy="136.9" r=".32"/>
<circle cx="42.7" cy="136.9" r=".32"/>
<circle cx="195.6" cy="124.4" r=".32"/>
<circle cx="195.6" cy="26.6" r=".32"/>
<circle cx="195.6" cy="67.5" r=".32"/>
<circle cx="206.2" cy="26.6" r=".32"/>
<circle cx="272" cy="94.2" r=".32"/>
<circle cx="272" cy="67.5" r=".32"/>
<circle cx="195.6" cy="142.2" r=".32"/>
</g>
<text font-size="6.2" x="64" y="10.5">RK3568_G(OSC/PLL/PMUIO1/2)</text>
<g font-size="2.8" fill="#f00">
<text x="8.9" y="20.2">Note:</text>
<text x="208" y="121.5">Note:</text>
<text x="7.1" y="185.5">Note:</text>
</g>
<g font-size="2.8" fill="#00f">
<text x="67.6" y="27.3">OSC</text>
<text x="92.5" y="27.3">PMUIO1 Domain</text>
<text x="67.6" y="75.3">PMU PLL</text>
<text x="92.5" y="75.3">PMUIO2 Domain</text>
<text x="67.6" y="110.8">SYS PLL</text>
<text x="92.5" y="132.2">PMUIO1/2/OSC Domain Logic Power</text>
</g>
<g font-size="2.5" fill="#00f">
<text x="92.5" y="32.2">Operating Voltage=3.3V Only</text>
<text x="92.5" y="78.4">Operating Voltage=1.8V/3.3V</text>
<text x="92.5" y="135.3">Operating Voltage=0.9V</text>
</g>
<g font-size="2.5" fill="#f00">
<text x="208" y="125.2">If the power domain voltage is adjusted,</text>
<text x="208" y="127.6">the software configuration must</text>
<text x="208" y="130.1">be updated synchronously,</text>
<text x="208" y="132.5">other wise the IO may be damaged!</text>
</g>
<text font-size="2.5" x="260.5" y="193.7">北京迅为电子有限公司</text>
<g font-size="2.3">
<text x="259.6" y="10.8">nPOR</text>
<text x="250.7" y="16.1">TSADC_SHUT</text>
<text x="8.9" y="23.2">Adjusted the load capacitance</text>
<text x="8.9" y="25.5">according to the crystal specification.</text>
<text x="256" y="26.8">RESETB</text>
<text x="234.7" y="48.1">Default:24MHz</text>
<text x="7.1" y="188.6">Caps of between dashed green lines and U1000</text>
<text x="7.1" y="190.8">should be placed under the U1000 package.</text>
<text x="7.1" y="193.1">Other caps should be placed close to the U1000 package</text>
</g>
<g font-size="2.1" fill="#00f">
<text x="248.9" y="9.2">RK3568</text>
<text x="248.9" y="23.5">RK809-5</text>
<text x="290.2" y="24.7" transform="rotate(-90 290.2 24.7)">Reset Key</text>
</g>
<g font-size="1.7">
<text x="232.7" y="196.6">Project:</text>
<text x="232.9" y="199.7">File:</text>
</g>
<g font-size="1.6" fill="#00f">
<text x="222.2" y="8.3">Reset Key Control Path</text>
<text x="222.2" y="13.7">TSADC_SHUT Control Path</text>
<text x="222.2" y="19">RK809-5 Control Path</text>
<text x="133.3" y="46.7">TSADC_SHUT_M0</text>
<text x="151.1" y="46.7">/ TSADC_SHUT_ORG</text>
<text x="152.9" y="45">REFCLK_OUT</text>
<text x="167.1" y="45">/</text>
<text x="167.1" y="46.7">/</text>
<text x="103.1" y="52.1">SDMMC0_DET</text>
<text x="103.1" y="53.8">SDMMC0_PWREN</text>
<text x="115.6" y="53.8">/ SATA_MP_SWITCH</text>
<text x="115.6" y="52.1">/ SATA_CP_DET</text>
<text x="131.6" y="52.1">/ PCIE30X1_CLKREQn_M0</text>
<text x="131.6" y="53.8">/ PCIE20_CLKREQn_M0</text>
<text x="133.3" y="48.5">PMIC_SLEEP</text>
<text x="151.1" y="48.5">/ TSADC_SHUT_M1</text>
<text x="167.1" y="48.5">/</text>
<text x="167.1" y="52.1">/</text>
<text x="167.1" y="53.8">/</text>
<text x="67.6" y="54.6">Operating Voltage</text>
<text x="67.6" y="56.2">=1.8V(PMUPLL_AVDD_1V8)</text>
<text x="103.1" y="55.6">GPU_PWREN</text>
<text x="115.6" y="55.6">/ SATA_CP_POD</text>
<text x="131.6" y="55.6">/ PCIE30X2_CLKREQn_M0</text>
<text x="152.9" y="59.2">FLASH_VOL_SEL</text>
<text x="167.1" y="59.2">/</text>
<text x="167.1" y="55.6">/</text>
<text x="97.8" y="82.3">CLK32K_IN</text>
<text x="112" y="82.3">/ CLK32K_OUT0</text>
<text x="128" y="82.3">/ PCIE30X2_BUTTONRSTn</text>
<text x="167.1" y="82.3">/</text>
<text x="97.8" y="85.9">I2C0_SDA</text>
<text x="97.8" y="87.6">I2C1_SCL</text>
<text x="97.8" y="89.4">I2C1_SDA</text>
<text x="97.8" y="84.1">I2C0_SCL</text>
<text x="112" y="87.6">/ CAN0_TX_M0</text>
<text x="112" y="89.4">/ CAN0_RX_M0</text>
<text x="128" y="87.6">/ PCIE30X1_BUTTONRSTn</text>
<text x="128" y="89.4">/ PCIE20_BUTTONRSTn</text>
<text x="151.1" y="87.6">/ MCU_JTAG_TDO</text>
<text x="151.1" y="89.4">/ MCU_JTAG_TCK</text>
<text x="167.1" y="87.6">/</text>
<text x="167.1" y="89.4">/</text>
<text x="167.1" y="85.9">/</text>
<text x="167.1" y="84.1">/</text>
<text x="97.8" y="94.7">PWM0_M0</text>
<text x="97.8" y="91.2">I2C2_SCL_M0</text>
<text x="97.8" y="93">I2C2_SDA_M0</text>
<text x="112" y="94.7">/ CPUAVS</text>
<text x="112" y="91.2">/ SPI0_CLK_M0</text>
<text x="112" y="93">/ SPI0_MOSI_M0</text>
<text x="128" y="93">/ PCIE20_PERSTn_M0</text>
<text x="128" y="91.2">/ PCIE20_WAKEn_M0</text>
<text x="151.1" y="93">/ PWM2_M1</text>
<text x="151.1" y="91.2">/ PWM1_M1</text>
<text x="167.1" y="94.7">/</text>
<text x="167.1" y="91.2">/</text>
<text x="167.1" y="93">/</text>
<text x="97.8" y="98.3">PWM1_M0</text>
<text x="97.8" y="101.9">PWM3_IR</text>
<text x="97.8" y="100.1">PWM2_M0</text>
<text x="112" y="98.3">/ GPUAVS</text>
<text x="112" y="100.1">/ NPUAVS</text>
<text x="112" y="101.9">/ EDP_HPDIN_M1</text>
<text x="128" y="100.1">/ UART0_TX</text>
<text x="128" y="98.3">/ UART0_RX</text>
<text x="128" y="101.9">/ PCIE30X1_WAKEn_M0</text>
<text x="151.1" y="101.9">/ MCU_JTAG_TMS</text>
<text x="151.1" y="100.1">/ MCU_JTAG_TDI</text>
<text x="167.1" y="98.3">/</text>
<text x="167.1" y="101.9">/</text>
<text x="167.1" y="100.1">/</text>
<text x="97.8" y="103.6">PWM4</text>
<text x="97.8" y="107.2">PWM6</text>
<text x="97.8" y="105.4">PWM5</text>
<text x="112" y="103.6">/ VOP_PWM_M0</text>
<text x="112" y="107.2">/ SPI0_MISO_M0</text>
<text x="112" y="105.4">/ SPI0_CS1_M0</text>
<text x="128" y="103.6">/ PCIE30X1_PERSTn_M0</text>
<text x="128" y="105.4">/ UART0_RTSn</text>
<text x="128" y="107.2">/ PCIE30X2_WAKEn_M0</text>
<text x="151.1" y="103.6">/ MCU_JTAG_TRSTn</text>
<text x="167.1" y="107.2">/</text>
<text x="167.1" y="103.6">/</text>
<text x="167.1" y="105.4">/</text>
<text x="97.8" y="109">PWM7_IR</text>
<text x="97.8" y="110.7">HDMITX_CEC_M1</text>
<text x="112" y="109">/ SPI0_CS0_M0</text>
<text x="112" y="110.7">/ PWM0_M1</text>
<text x="128" y="110.7">/ UART0_CTSN</text>
<text x="128" y="109">/ PCIE30X2_PERSTn_M0</text>
<text x="167.1" y="110.7">/</text>
<text x="167.1" y="109">/</text>
<text x="152.9" y="114.3">UART2_RX_M0</text>
<text x="152.9" y="116.1">UART2_TX_M0</text>
<text x="167.1" y="116.1">/</text>
<text x="167.1" y="114.3">/</text>
</g>
<g font-size="1.6" fill="#000080">
<text x="65.8" y="22.6">U2G</text>
<text x="24.9" y="29.7">R17</text>
<text x="40.9" y="29.7">22R</text>
<text x="197.4" y="27.9">C82</text>
<text x="197.4" y="29.7">100nF</text>
<text x="30.2" y="35.1">Y2</text>
<text x="51.6" y="33.3">R16</text>
<text x="51.6" y="35.1">1M</text>
<text x="208" y="31.5">R18</text>
<text x="224" y="31.5">0R</text>
<text x="30.2" y="36.8">24MHz</text>
<text x="23.1" y="45.7">C83</text>
<text x="23.1" y="47.5">18pF</text>
<text x="51.6" y="45.7">C84</text>
<text x="51.6" y="47.5">18pF</text>
<text x="208" y="43.9">R19</text>
<text x="224" y="43.9">22R 5%</text>
<text x="23.1" y="52.8">0402_CC</text>
<text x="51.6" y="52.8">0402_CC</text>
<text x="197.4" y="68.8">C85</text>
<text x="197.4" y="70.6">100nF</text>
<text x="266.7" y="74.2">R20</text>
<text x="266.7" y="75.9">2.2K</text>
<text x="273.8" y="74.2">R21</text>
<text x="273.8" y="75.9">2.2K</text>
<text x="44.4" y="79.5">C87</text>
<text x="44.4" y="81.3">100nF</text>
<text x="33.8" y="99.1">C88</text>
<text x="33.8" y="100.8">1uF</text>
<text x="44.4" y="99.1">C89</text>
<text x="44.4" y="100.8">100nF</text>
<text x="266.7" y="100.8">R22</text>
<text x="273.8" y="100.8">R23</text>
<text x="266.7" y="102.6">2.2K</text>
<text x="273.8" y="102.6">2.2K</text>
<text x="44.4" y="120.4">C91</text>
<text x="44.4" y="122.2">100nF</text>
<text x="197.4" y="125.7">C92</text>
<text x="197.4" y="127.5">100nF</text>
<text x="33.8" y="140">C93</text>
<text x="33.8" y="141.7">1uF</text>
<text x="44.4" y="140">C94</text>
<text x="44.4" y="141.7">100nF</text>
<text x="65.8" y="140">RK3568</text>
<text x="197.4" y="145.3">C95</text>
<text x="197.4" y="147.1">100nF</text>
<text x="208" y="145.3">C96</text>
<text x="208" y="147.1">1uF</text>
</g>
<g font-size="1.6">
<text x="29.9" y="29.8">1</text>
<text x="38.6" y="29.8">2</text>
<text x="46.2" y="29.7">5%</text>
<text x="61" y="29.8">AF27</text>
<text x="180.8" y="26.3">AH27</text>
<text x="195.2" y="29" transform="rotate(-90 195.2 29)">1</text>
<text x="40.9" y="31.5">R0402</text>
<text x="49.4" y="32.6" transform="rotate(-90 49.4 32.6)">1</text>
<text x="195.2" y="34.1" transform="rotate(-90 195.2 34.1)">2</text>
<text x="197.4" y="35">C0201</text>
<text x="197.4" y="31.5">X5R</text>
<text x="197.4" y="33.2">10V</text>
<text x="213" y="31.6">1</text>
<text x="221.7" y="31.6">2</text>
<text x="224" y="33.2">R0402</text>
<text x="227.6" y="31.5">5%</text>
<text x="28.1" y="38.7">1</text>
<text x="42.1" y="38.7">4</text>
<text x="49.4" y="41.2" transform="rotate(-90 49.4 41.2)">2</text>
<text x="51.6" y="38.6">R0402</text>
<text x="51.6" y="36.8">5%</text>
<text x="21" y="46.8" transform="rotate(-90 21 46.8)">1</text>
<text x="28.1" y="42.3">2</text>
<text x="30.2" y="45.7">CRY4_3R20X2R50X0R80</text>
<text x="42.1" y="42.3">3</text>
<text x="49.4" y="46.8" transform="rotate(-90 49.4 46.8)">1</text>
<text x="61" y="42.3">AF28</text>
<text x="180.8" y="44.1">AG27</text>
<text x="180.8" y="45.8">AG26</text>
<text x="180.8" y="47.6">AG28</text>
<text x="213" y="44.1">1</text>
<text x="221.7" y="44.1">2</text>
<text x="224" y="45.7">R0402</text>
<text x="21" y="51.9" transform="rotate(-90 21 51.9)">2</text>
<text x="23.1" y="49.2">C0G</text>
<text x="23.1" y="51">50V</text>
<text x="49.4" y="51.9" transform="rotate(-90 49.4 51.9)">2</text>
<text x="51.6" y="49.2">C0G</text>
<text x="51.6" y="51">50V</text>
<text x="180.8" y="49.4">AA22</text>
<text x="180.8" y="51.2">Y22</text>
<text x="180.8" y="53">AF25</text>
<text x="180.8" y="54.7">AE24</text>
<text x="180.8" y="58.3">AG25</text>
<text x="61" y="60.1">AB24</text>
<text x="61" y="61.8">AE26</text>
<text x="61" y="63.6">AB23</text>
<text x="61" y="65.4">AD25</text>
<text x="191.1" y="63.2">VCC3V3_PMU</text>
<text x="267.6" y="63.2">VCC3V3_PMU</text>
<text x="61" y="67.2">AC24</text>
<text x="180.8" y="67.2">Y20</text>
<text x="195.2" y="69.9" transform="rotate(-90 195.2 69.9)">1</text>
<text x="264.5" y="71.7" transform="rotate(-90 264.5 71.7)">1</text>
<text x="271.7" y="71.7" transform="rotate(-90 271.7 71.7)">1</text>
<text x="27.2" y="72">VDDA0V9_PMU</text>
<text x="195.2" y="75" transform="rotate(-90 195.2 75)">2</text>
<text x="197.4" y="75.9">C0201</text>
<text x="197.4" y="72.3">X5R</text>
<text x="197.4" y="74.1">10V</text>
<text x="266.7" y="77.7">5%</text>
<text x="273.8" y="77.7">5%</text>
<text x="42.3" y="80.6" transform="rotate(-90 42.3 80.6)">1</text>
<text x="44.4" y="83">X5R</text>
<text x="61.9" y="79.6">V21</text>
<text x="180.8" y="81.4">AD23</text>
<text x="180.8" y="83.2">AF24</text>
<text x="264.5" y="80.3" transform="rotate(-90 264.5 80.3)">2</text>
<text x="266.7" y="79.5">R0402</text>
<text x="271.7" y="80.3" transform="rotate(-90 271.7 80.3)">2</text>
<text x="273.8" y="79.5">R0402</text>
<text x="42.3" y="85.7" transform="rotate(-90 42.3 85.7)">2</text>
<text x="44.4" y="86.6">C0201</text>
<text x="44.4" y="84.8">10V</text>
<text x="180.8" y="85">AB21</text>
<text x="180.8" y="86.7">AG24</text>
<text x="180.8" y="88.5">AB20</text>
<text x="267.6" y="89.8">VCC3V3_PMU</text>
<text x="27.2" y="91.6">VCCA1V8_PMU</text>
<text x="61.9" y="90.3">Y21</text>
<text x="180.8" y="90.3">AC22</text>
<text x="180.8" y="92.1">AA20</text>
<text x="180.8" y="93.9">AH26</text>
<text x="31.6" y="100.1" transform="rotate(-90 31.6 100.1)">1</text>
<text x="42.3" y="100.1" transform="rotate(-90 42.3 100.1)">1</text>
<text x="61.9" y="101">V20</text>
<text x="180.8" y="97.4">AD22</text>
<text x="180.8" y="99.2">AF23</text>
<text x="180.8" y="101">AG23</text>
<text x="264.5" y="98.3" transform="rotate(-90 264.5 98.3)">1</text>
<text x="271.7" y="98.3" transform="rotate(-90 271.7 98.3)">1</text>
<text x="31.6" y="105.2" transform="rotate(-90 31.6 105.2)">2</text>
<text x="33.8" y="106.1">0402_CC</text>
<text x="33.8" y="102.6">X5R</text>
<text x="33.8" y="104.3">10V</text>
<text x="42.3" y="105.2" transform="rotate(-90 42.3 105.2)">2</text>
<text x="44.4" y="106.1">C0201</text>
<text x="44.4" y="102.6">X5R</text>
<text x="44.4" y="104.3">10V</text>
<text x="180.8" y="102.7">AE23</text>
<text x="180.8" y="104.5">AD21</text>
<text x="180.8" y="106.3">AC21</text>
<text x="264.5" y="107" transform="rotate(-90 264.5 107)">2</text>
<text x="266.7" y="106.1">R0402</text>
<text x="266.7" y="104.3">5%</text>
<text x="271.7" y="107" transform="rotate(-90 271.7 107)">2</text>
<text x="273.8" y="106.1">R0402</text>
<text x="273.8" y="104.3">5%</text>
<text x="28.4" y="112.9">VDDA_0V9</text>
<text x="180.8" y="108.1">AD20</text>
<text x="180.8" y="109.9">AH25</text>
<text x="180.8" y="113.4">AC20</text>
<text x="61.9" y="117">P11</text>
<text x="180.8" y="115.2">AH24</text>
<text x="42.3" y="121.5" transform="rotate(-90 42.3 121.5)">1</text>
<text x="44.4" y="123.9">X5R</text>
<text x="44.4" y="125.7">10V</text>
<text x="61.9" y="125.9">N10</text>
<text x="180.8" y="124.1">W19</text>
<text x="191.1" y="120.1">VCC3V3_PMU</text>
<text x="42.3" y="126.6" transform="rotate(-90 42.3 126.6)">2</text>
<text x="44.4" y="127.5">C0201</text>
<text x="195.2" y="131.9" transform="rotate(-90 195.2 131.9)">2</text>
<text x="195.2" y="126.8" transform="rotate(-90 195.2 126.8)">1</text>
<text x="197.4" y="129.2">X5R</text>
<text x="197.4" y="131">10V</text>
<text x="28.4" y="132.5">VCCA_1V8</text>
<text x="61.9" y="134.7">N11</text>
<text x="180.8" y="134.7">V19</text>
<text x="190.8" y="137.8">VDDA0V9_PMU</text>
<text x="197.4" y="132.8">C0201</text>
<text x="31.6" y="141" transform="rotate(-90 31.6 141)">1</text>
<text x="33.8" y="143.5">X5R</text>
<text x="42.3" y="141" transform="rotate(-90 42.3 141)">1</text>
<text x="44.4" y="143.5">X5R</text>
<text x="65.8" y="141.7">BGA636_19R00X19R00X1R20</text>
<text x="31.6" y="146.1" transform="rotate(-90 31.6 146.1)">2</text>
<text x="33.8" y="147">0402_CC</text>
<text x="33.8" y="145.2">10V</text>
<text x="42.3" y="146.1" transform="rotate(-90 42.3 146.1)">2</text>
<text x="44.4" y="147">C0201</text>
<text x="44.4" y="145.2">10V</text>
<text x="195.2" y="146.3" transform="rotate(-90 195.2 146.3)">1</text>
<text x="197.4" y="148.8">X5R</text>
<text x="205.9" y="146.3" transform="rotate(-90 205.9 146.3)">1</text>
<text x="208" y="148.8">X5R</text>
<text x="195.2" y="151.5" transform="rotate(-90 195.2 151.5)">2</text>
<text x="197.4" y="152.4">C0201</text>
<text x="197.4" y="150.6">10V</text>
<text x="205.9" y="151.5" transform="rotate(-90 205.9 151.5)">2</text>
<text x="208" y="152.4">0402_CC</text>
<text x="208" y="150.6">10V</text>
<text x="245.9" y="196.7">iTOP-3568</text>
<text x="232.9" y="202.2">Date:</text>
<text x="244.5" y="202.3">Friday, November 20, 2020</text>
<text x="244.7" y="199.7">topeet_rk3568_coreddr4x2_v1_1</text>
<text x="275.4" y="202.4">Rev:</text>
<text x="282.4" y="202.2">V1.2</text>
<text x="232.9" y="204.9">Designed by:</text>
<text x="245.4" y="204.8">TOPEET</text>
<text x="255.7" y="204.9">Reviewed by:</text>
<text x="267" y="204.8">TOPEET</text>
<text x="275.4" y="205">Sheet:</text>
<text x="282.4" y="204.8">6</text>
<text x="285" y="204.9">of</text>
<text x="288.4" y="204.8">20</text>
</g>
<g font-size="1.6" fill="#f00">
<text x="51.9" y="29.9">XOUT24M</text>
<text x="232.9" y="26.9">RESETn</text>
<text x="233.3" y="31.5">TSADC_SHUT_M0</text>
<text x="51.9" y="42.3">XIN24M</text>
<text x="188.8" y="44.1">REFCLKOUT</text>
<text x="188.8" y="45.7">TSADC_SHUT_M0</text>
<text x="234.7" y="44.7">REFCLK_OUT</text>
<text x="199.1" y="48.2">PMIC_SLEEP_H</text>
<text x="199.1" y="50">PMIC_INT_L</text>
<text x="199.1" y="51.8">SDMMC0_DET_L</text>
<text x="199.1" y="55.3">USB_HOST_PWREN_H_GPIO0_A6</text>
<text x="199.1" y="58.9">FLASH_VOL_SEL</text>
<text x="27.6" y="64.2">PCIE_PWREN_H_GPIO0_D4</text>
<text x="28.4" y="66">VGA_PWREN_H_GPIO0_D5</text>
<text x="28.4" y="62.4">RTCIC_INT_L_GPIO0_D3</text>
<text x="25.8" y="67.8">HDMIRX_PWREN_H_GPIO0_D6</text>
<text x="199.1" y="83.8">I2C0_SCL_PMIC</text>
<text x="199.1" y="82">DVP_PWREN0_H_GPIO0_B0</text>
<text x="252.8" y="83">I2C0_SCL_PMIC</text>
<text x="199.1" y="85.6">I2C0_SDA_PMIC</text>
<text x="199.1" y="87.3">I2C1_SCL_TP</text>
<text x="199.1" y="89.1">I2C1_SDA_TP</text>
<text x="252.8" y="84.8">I2C0_SDA_PMIC</text>
<text x="199.1" y="94.4">Working_LEDEN_H_GPIO0_B7</text>
<text x="199.1" y="92.7">TP_RST_L_GPIO0_B6</text>
<text x="199.1" y="101.6">PWM3_IR</text>
<text x="199.1" y="98">VGA_HPDIN_GPIO0_C0</text>
<text x="199.1" y="103.3">LCD0_BL_PWM4</text>
<text x="199.1" y="105.1">LCD1_BL_PWM5</text>
<text x="199.1" y="110.4">LCD0_PWREN_H_GPIO0_C7</text>
<text x="254.6" y="109.7">I2C1_SCL_TP</text>
<text x="254.6" y="111.5">I2C1_SDA_TP</text>
<text x="199.1" y="115.8">UART2_TX_M0_DEBUG</text>
<text x="199.1" y="114">UART2_RX_M0_DEBUG</text>
</g>
<g font-size="1.6" fill="#004080">
<text x="173.4" y="27.3">NPOR_u</text>
<text x="66.7" y="30.9">XOUT24M</text>
<text x="31.1" y="39.8">X1</text>
<text x="37.3" y="39.8">GND</text>
<text x="31.1" y="43.3">GND</text>
<text x="38.2" y="43.3">X2</text>
<text x="66.7" y="43.3">XIN24M</text>
<text x="169.8" y="45.1">GPIO0_A0_d</text>
<text x="169.8" y="46.9">GPIO0_A1_z</text>
<text x="169.8" y="48.6">GPIO0_A2_d</text>
<text x="169.8" y="50.4">GPIO0_A3_u</text>
<text x="169.8" y="52.2">GPIO0_A4_u</text>
<text x="169.8" y="54">GPIO0_A5_d</text>
<text x="169.8" y="55.8">GPIO0_A6_d</text>
<text x="169.8" y="59.3">GPIO0_A7_u</text>
<text x="66.7" y="61.1">TVSS</text>
<text x="66.7" y="62.9">GPIO0_D3_d</text>
<text x="66.7" y="64.6">GPIO0_D4_d</text>
<text x="66.7" y="66.4">GPIO0_D5_d</text>
<text x="66.7" y="68.2">GPIO0_D6_d</text>
<text x="173.4" y="68.2">PMUIO1</text>
<text x="66.7" y="80.6">PMUPLL_AVDD_0V9</text>
<text x="169.8" y="82.4">GPIO0_B0_u</text>
<text x="169.8" y="84.2">GPIO0_B1_u</text>
<text x="169.8" y="86">GPIO0_B2_u</text>
<text x="169.8" y="87.8">GPIO0_B3_u</text>
<text x="169.8" y="89.5">GPIO0_B4_u</text>
<text x="66.7" y="91.3">PMUPLL_AVDD_1V8</text>
<text x="169.8" y="91.3">GPIO0_B5_u</text>
<text x="169.8" y="93.1">GPIO0_B6_u</text>
<text x="169.8" y="94.9">GPIO0_B7_d</text>
<text x="66.7" y="102">PMUPLL_AVSS</text>
<text x="169.8" y="98.4">GPIO0_C0_d</text>
<text x="169.8" y="100.2">GPIO0_C1_d</text>
<text x="169.8" y="102">GPIO0_C2_d</text>
<text x="169.8" y="103.8">GPIO0_C3_d</text>
<text x="169.8" y="105.5">GPIO0_C4_d</text>
<text x="169.8" y="107.3">GPIO0_C5_d</text>
<text x="169.8" y="109.1">GPIO0_C6_d</text>
<text x="169.8" y="110.9">GPIO0_C7_d</text>
<text x="66.7" y="118">SYSPLL_AVDD_0V9</text>
<text x="169.8" y="114.4">GPIO0_D0_u</text>
<text x="169.8" y="116.2">GPIO0_D1_u</text>
<text x="173.4" y="125.1">PMUIO2</text>
<text x="66.7" y="126.9">SYSPLL_AVDD_1V8</text>
<text x="66.7" y="135.8">SYSPLL_AVSS</text>
<text x="163.6" y="135.8">PMU_VDD_LOGIC_0V9</text>
</g>
<g font-size="1.6" fill="#008000">
<text x="199.1" y="53.5">PCIE20_CLKREQn_M0</text>
<text x="199.1" y="90.9">PCIE20_WAKEN_MO</text>
<text x="199.1" y="99.8">PCIE20_PERSTn_GPIO0_C1</text>
<text x="199.1" y="106.9">PWM_FAN</text>
<text x="199.1" y="108.7">RS485_DIR_GPIO0_C6</text>
</g>
<g font-size="1.3">
<text x="30.8" y="1.3">5</text>
<text x="88.8" y="1.3">4</text>
<text x="146.9" y="1.3">3</text>
<text x="205" y="1.3">2</text>
<text x="263.1" y="1.3">1</text>
<text x=".5" y="28.4">D</text>
<text x="292.6" y="28.4">D</text>
<text x=".5" y="79.5">C</text>
<text x="292.6" y="79.5">C</text>
<text x=".5" y="130.6">B</text>
<text x="292.6" y="130.6">B</text>
<text x=".5" y="181.7">A</text>
<text x="292.6" y="181.7">A</text>
<text x="30.8" y="207.4">5</text>
<text x="88.8" y="207.4">4</text>
<text x="146.9" y="207.4">3</text>
<text x="205" y="207.4">2</text>
<text x="263.1" y="207.4">1</text>
</g>
</svg>
